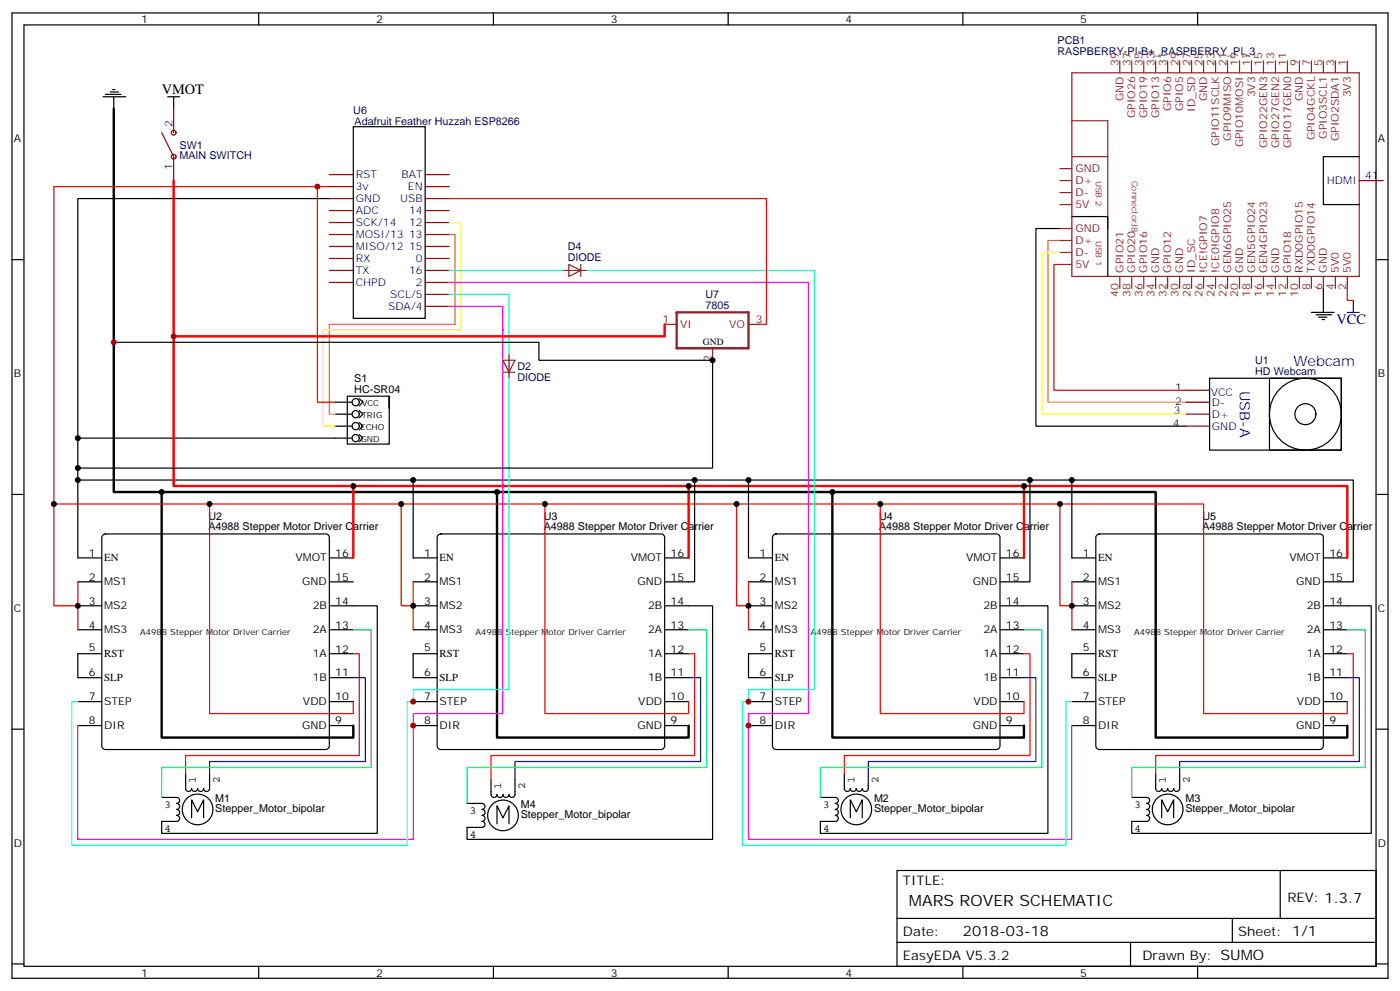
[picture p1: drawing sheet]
<svg xmlns="http://www.w3.org/2000/svg" width="412mm" height="292mm" viewBox="0 0 412 292" stroke-linecap="round" stroke-linejoin="round" font-family="sans-serif">
<g fill="none" stroke="#000" stroke-width=".35">
<path d="M3.5 3.8h405.4v284.3h-405.4zM7.1 7.3h398.2v277.3h-398.2zM76.2 3.8v3.5M145.3 3.8v3.5M214.5 3.8v3.5M283.6 3.8v3.5M352.8 3.8v3.5M3.5 76.5h3.6M405.3 76.5h3.6M3.5 145.6h3.6M405.3 145.6h3.6M3.5 214.8h3.6"/>
<path d="M405.3 214.8h3.6M47.6 234.9h4.4a.88 .88 0 0 1 .9 .9 .88 .88 0 0 1-.9 .8 .88 .88 0 0 1 .9 .9 .88 .88 0 0 1-.9 .9 .88 .88 0 0 1 .9 .9 .88 .88 0 0 1-.9 .9 .88 .88 0 0 1 .9 .9 .88 .88 0 0 1-.9 .8h-4.4M54.7 227.8v4.4a.88 .88 0 0 0 .9 .9 .88 .88 0 0 0 .8-.9 .88 .88 0 0 0 .9 .9 .88 .88 0 0 0 .9-.9 .88 .88 0 0 0 .9 .9 .88 .88 0 0 0 .9-.9 .88 .88 0 0 0 .9 .9 .88 .88 0 0 0 .8-.9v-4.4M62.7 238.4a4.5 4.5 0 0 0-6.5-4.1 4.5 4.5 0 0 0-.8 7.7 4.5 4.5 0 0 0 7.2-2.6l.1-.8M137.6 236.6h4.4a.88 .88 0 0 1 .9 .9 .88 .88 0 0 1-.9 .9 .88 .88 0 0 1 .9 .9 .88 .88 0 0 1-.9 .9 .88 .88 0 0 1 .9 .9 .88 .88 0 0 1-.9 .8 .88 .88 0 0 1 .9 .9 .88 .88 0 0 1-.9 .9h-4.4M144.6 229.6v4.4a.88 .88 0 0 0 .9 .9 .88 .88 0 0 0 .9-.9 .88 .88 0 0 0 .9 .9 .88 .88 0 0 0 .9-.9 .88 .88 0 0 0 .8 .9 .88 .88 0 0 0 .9-.9 .88 .88 0 0 0 .9 .9 .88 .88 0 0 0 .9-.9v-4.4M241.7 234.9h4.4a.88 .88 0 0 1 .8 .9 .88 .88 0 0 1-.8 .8 .88 .88 0 0 1 .8 .9 .88 .88 0 0 1-.8 .9 .88 .88 0 0 1 .8 .9 .88 .88 0 0 1-.8 .9 .88 .88 0 0 1 .8 .9 .88 .88 0 0 1-.8 .8h-4.4M248.7 227.8v4.4a.88 .88 0 0 0 .9 .9 .88 .88 0 0 0 .9-.9 .88 .88 0 0 0 .9 .9 .88 .88 0 0 0 .8-.9 .88 .88 0 0 0 .9 .9 .88 .88 0 0 0 .9-.9 .88 .88 0 0 0 .9 .9 .88 .88 0 0 0 .9-.9v-4.4M256.8 238.4a4.5 4.5 0 0 0-6.5-4.1 4.5 4.5 0 0 0-.9 7.7 4.5 4.5 0 0 0 7.2-2.6l.1-.8M333.4 234.9h4.4a.88 .88 0 0 1 .9 .9 .88 .88 0 0 1-.9 .8 .88 .88 0 0 1 .9 .9 .88 .88 0 0 1-.9 .9 .88 .88 0 0 1 .9 .9 .88 .88 0 0 1-.9 .9 .88 .88 0 0 1 .9 .9 .88 .88 0 0 1-.9 .8h-4.4M340.4 227.8v4.4a.88 .88 0 0 0 .9 .9 .88 .88 0 0 0 .9-.9 .88 .88 0 0 0 .9 .9 .88 .88 0 0 0 .9-.9 .88 .88 0 0 0 .8 .9 .88 .88 0 0 0 .9-.9 .88 .88 0 0 0 .9 .9 .88 .88 0 0 0 .9-.9v-4.4M348.5 238.4a4.5 4.5 0 0 0-6.5-4.1 4.5 4.5 0 0 0-.8 7.7 4.5 4.5 0 0 0 7.2-2.6l.1-.8"/>
<path d="M56.4 240.9v-5.3l1.8 3.5 1.8-3.5v5.3M146.4 242.6v-5.3l1.8 3.6 1.7-3.6v5.3M152.7 240.2a4.5 4.5 0 0 0-6.5-4.1 4.5 4.5 0 0 0-.8 7.6 4.5 4.5 0 0 0 7.2-2.5l.1-.8M250.5 240.9v-5.3l1.7 3.5 1.8-3.5v5.3M264.2 256.4h141.1v28.2h-141.1zM342.2 240.9v-5.3l1.8 3.5 1.7-3.5v5.3M377.1 256.4v14.1M264.2 270.5h141.1M264.2 277.6h141.1M333 277.6v7M363 270.5v7.1M3.5 283.9h3.6"/>
<path d="M76.2 284.6v3.5M145.3 284.6v3.5M214.5 284.6v3.5M283.6 284.6v3.5M352.8 284.6v3.5M405.3 283.9h3.6"/>
</g>
<path d="M30.2 157.7l.8-.4h65l.6 .2 .4 .8v61.4l-.2 .6-.8 .5h-65l-.6-.3-.4-.8v-61.4z" fill="#fff" stroke="#000" stroke-width=".35"/>
<g fill="none" stroke="#000" stroke-width=".35">
<path d="M22.9 164.3h7.1M22.9 171.4h7.1M22.9 178.4h7.1M97 164.3h7.1M97 171.4h7.1M97 178.4h7.1M22.9 185.5h7.1M22.9 192.5h7.1M22.9 199.6h7.1M97 185.5h7.1M97 192.5h7.1M97 199.6h7.1"/>
<path d="M22.9 206.7h7.1M22.9 213.7h7.1M97 206.7h7.1M97 213.7h7.1"/>
</g>
<path d="M129 157.7l.8-.4h64.9l.7 .2 .4 .8v61.4l-.2 .6-.9 .5h-64.9l-.6-.3-.4-.8v-61.4z" fill="#fff" stroke="#000" stroke-width=".35"/>
<g fill="none" stroke="#000" stroke-width=".35">
<path d="M121.7 164.3h7.1M121.7 171.4h7.1M121.7 178.4h7.1M195.8 164.3h7M195.8 171.4h7M195.8 178.4h7M121.7 185.5h7.1M121.7 192.5h7.1M121.7 199.6h7.1M195.8 185.5h7M195.8 192.5h7M195.8 199.6h7"/>
<path d="M121.7 206.7h7.1M121.7 213.7h7.1M195.8 206.7h7M195.8 213.7h7"/>
</g>
<path d="M227.8 157.7l.8-.4h64.9l.6 .2 .5 .8v61.4l-.3 .6-.8 .5h-64.9l-.6-.3-.5-.8v-61.4z" fill="#fff" stroke="#000" stroke-width=".35"/>
<g fill="none" stroke="#000" stroke-width=".35">
<path d="M220.5 164.3h7M220.5 171.4h7M220.5 178.4h7M294.6 164.3h7M294.6 171.4h7M294.6 178.4h7M220.5 185.5h7M220.5 192.5h7M220.5 199.6h7M294.6 185.5h7M294.6 192.5h7M294.6 199.6h7"/>
<path d="M220.5 206.7h7M220.5 213.7h7M294.6 206.7h7M294.6 213.7h7"/>
</g>
<path d="M323 157.7l.8-.4h65l.6 .2 .4 .8v61.4l-.2 .6-.8 .5h-65l-.6-.3-.4-.8v-61.4z" fill="#fff" stroke="#000" stroke-width=".35"/>
<g fill="none" stroke="#000" stroke-width=".35">
<path d="M30.3 28.5h6.7M31 27.8h4.6M32.5 27.1h2.4M33.2 26.4h.7M33.5 28.5v3.5M49.4 28.5h3.5M51.2 28.5v3.5M104.1 37.3h21.1v56.5h-21.1zM97 58.5h-74.1v82.9M400.4 46.1h-10.6v14.2h10.6M312.2 67.3h-7v58.2h44M315.7 63.8h10.6v17.6"/>
<path d="M386.3 92h6.7M387.7 92.7h4.6M388.4 93.4h2.5M389.5 94.1h.7M389.8 84.9v7.1M33.5 100.8h125.2v5.3h51.2v31.8h-187M98.8 118.5h4.9M105.8 117.4l1.1 1.1-1.1 1M114.7 116.7v14.1h-12.4v-14.1h12.4v3.5M356.3 111.4h38.8v21.2h-38.8zM373.9 111.4h21.2v21.2h-21.2zM22.9 129h80.8"/>
<path d="M98.8 125.5h4.9M98.8 122h4.9M105.8 128l1.1 1-1.1 1.1M105.8 124.5l1.1 1-1.1 1.1M105.8 120.9l1.1 1.1-1.1 1M121.7 141.4v22.9M204.6 141.4h98.8v30h-1.8M220.5 141.4v22.9M303.4 141.4h95.2v30h-8.8M315.7 141.4v22.9h7.1M22.9 164.3v-22.9h181.7v30h-1.8M104.1 178.4h7v67.1h-63.5v-3.6"/>
<path d="M202.8 178.4h7.1v68.8h-72.3v-3.5M301.6 178.4h7.1v67.1h-67v-3.6M315.7 171.4h7.1M315.7 178.4h7.1M389.8 178.4h14.1v67.1h-70.5v-3.6M389.8 164.3h7.1M22.9 192.5v7.1M121.7 192.5v7.1M220.5 192.5v7.1M315.7 185.5h7.1M322.8 192.5h-7.1v7.1h7.1M389.8 185.5h7.1"/>
<path d="M389.8 192.5h7.1M389.8 199.6h7.1M315.7 206.7h7.1M315.7 213.7h7.1M389.8 206.7h7.1M389.8 213.7h7.1"/>
<circle cx="104.8" cy="118.5" r="1.06"/>
<circle cx="104.8" cy="129" r="1.06"/>
<circle cx="104.8" cy="125.5" r="1.06"/>
<circle cx="104.8" cy="122" r="1.06"/>
<circle cx="384.5" cy="122" r="10.6"/>
<circle cx="384.5" cy="122" r="3.1"/>
</g>
<path d="M51.2 53.2v90h52.9v21.1M195.8 95.5v3.6h-144.6M104.1 143.2h98.7v21.1M202.8 143.2h98.8v21.1M301.6 143.2h95.3v21.1" fill="none" stroke="#f00" stroke-width=".71"/>
<g fill="none" stroke="#f00" stroke-width=".35">
<path d="M93.5 55v63.5h5.3M97 55h-81.1v93.4M132.3 58.5h93.5v37h-1.8M312.2 77.9h-1.8v37h38.8M396.9 84.9v3.6h1.7M61.7 148.4v61.8h42.4v-3.5M118.2 148.4v30h3.5M160.5 148.4v61.8h42.3v-3.5M217 148.4v30h3.5M259.3 148.4v61.8h42.3v-3.5M312.2 148.4v30h3.5M22.9 171.4v14.1"/>
<path d="M22.9 178.4h-7v-30h338.6v61.8h42.4v-3.5M121.7 171.4v14.1M220.5 171.4v14.1M315.7 171.4v14.1M104.1 192.5h1.7v30h-51.1v5.3M202.8 192.5h1.8v30h-60v7.1M301.6 192.5h1.8v30h-54.7v5.3M396.9 192.5h1.7v30h-58.2v5.3"/>
</g>
<path d="M396.9 92h3.5M398.6 88.5v3.5M104.1 199.6h3.5v24.7h-45.9v3.5M202.8 199.6h3.6v24.7h-54.7v5.3M301.6 199.6h3.6v24.7h-49.4v3.5M396.9 199.6h3.5v24.7h-52.9v3.5" fill="none" stroke="#00f" stroke-width=".35"/>
<path d="M104.1 185.5h5.3v40.6h-61.8v8.8M202.8 185.5h5.3v40.6h-70.5v10.5M301.6 185.5h5.3v40.6h-65.2v8.8M396.9 185.5h5.3v40.6h-68.8v8.8" fill="none" stroke="#0f0" stroke-width=".35"/>
<path d="M33.5 32v112.9h14.1v72.3h56.5v-3.5M47.6 144.9h98.8v72.3h56.4v-3.5M146.4 144.9h98.8v72.3h56.4v-3.5M245.2 144.9h95.2v72.3h56.5v-3.5" fill="none" stroke="#000" stroke-width=".71"/>
<g fill="none" stroke="#870000" stroke-width=".35">
<path d="M47.6 39.1l3.6 7v7.1M51.2 32v7.1M97 51.4h7.1M97 55h7.1M97 58.5h7.1M125.2 51.4h7.1M125.2 55h7.1M125.2 58.5h7.1M400.4 53.2h7.1M97 62h7.1M97 65.5h7.1M97 69.1h7.1"/>
<path d="M97 72.6h7.1M97 76.1h7.1M97 79.7h7.1M125.2 62h7.1M125.2 65.5h7.1M125.2 69.1h7.1M125.2 72.6h7.1M125.2 76.1h7.1M125.2 79.7h7.1M97 83.2h7.1M125.2 83.2h7.1M125.2 86.7h7.1"/>
<path d="M125.2 90.2h7.1M349.2 114.9h7.1M349.2 118.5h7.1M349.2 122h7.1M349.2 125.5h7.1"/>
<circle cx="51.2" cy="39.1" r=".71"/>
<circle cx="51.2" cy="46.1" r=".71"/>
</g>
<path d="M132.3 69.1h1.8v26.4h-37.1v26.5h1.8M312.2 70.8h-3.5v47.7h40.5" fill="none" stroke="#f90" stroke-width=".35"/>
<path d="M132.3 65.5h3.5v31.8h-40.6v28.2h3.6M312.2 74.4h-5.3v47.6h42.3" fill="none" stroke="#ff0" stroke-width=".35"/>
<path d="M132.3 90.2h15.9v120h-26.5v37h-98.8v-33.5M132.3 83.2h105.8v127h-17.6v37h95.2v-33.5" fill="none" stroke="#f0f" stroke-width=".35"/>
<g fill="none" stroke="#8c2424" stroke-width=".35">
<path d="M329.8 17.9v3.5M333.4 17.9v3.5M336.9 17.9v3.5M340.4 17.9v3.5M344 17.9v3.5M347.5 17.9v3.5M351 17.9v3.5M354.5 17.9v3.5M358.1 17.9v3.5M361.6 17.9v3.5M365.1 17.9v3.5M368.7 17.9v3.5"/>
<path d="M372.2 17.9v3.5M375.7 17.9v3.5M379.2 17.9v3.5M382.8 17.9v3.5M386.3 17.9v3.5M389.8 17.9v3.5M393.3 17.9v3.5M396.9 17.9v3.5M315.7 21.4h84.7v60h-84.7zM315.7 35.6h10.6v31.7M312.2 49.7h3.5M312.2 56.7h3.5"/>
<path d="M312.2 53.2h3.5M315.7 46.1h10.6M165.8 79.7h7.1M167.6 77.9l3.5 1.8-3.5 1.7zM171.1 77.9v3.5M312.2 67.3h3.5M312.2 77.9h3.5M312.2 74.4h3.5M312.2 70.8h3.5M312.2 60.3h3.5M195.8 95.5h3.5M220.5 95.5h3.5"/>
<path d="M329.8 81.4v3.5M333.4 81.4v3.5M336.9 81.4v3.5M340.4 81.4v3.5M344 81.4v3.5M347.5 81.4v3.5M351 81.4v3.5M354.5 81.4v3.5M358.1 81.4v3.5M361.6 81.4v3.5M365.1 81.4v3.5M368.7 81.4v3.5"/>
<path d="M372.2 81.4v3.5M375.7 81.4v3.5M379.2 81.4v3.5M382.8 81.4v3.5M386.3 81.4v3.5M389.8 81.4v3.5M393.3 81.4v3.5M396.9 81.4v3.5M148.2 106.1h3.5l-1.8 3.5zM148.2 109.6h3.5M149.9 104.4v7M209.9 102.6v3.5"/>
</g>
<path d="M132.3 79.7h33.5M172.9 79.7h67v123.4h-19.4v3.6h-1.8v42.3h95.3v-42.3h1.7M132.3 86.7h17.6v17.7M149.9 111.4v91.7h-28.2v3.6h-1.8v42.3h-98.7v-42.3h1.7" fill="none" stroke="#0ff" stroke-width=".35"/>
<path d="M199.3 92h21.2v10.6h-21.2z" fill="none" stroke="#8c2424" stroke-width=".71"/>
<g fill="#000">
<circle cx="209.9" cy="106.1" r=".88"/>
<circle cx="22.9" cy="137.9" r=".88"/>
</g>
<circle cx="51.2" cy="99.1" r=".88" fill="#c00"/>
<g fill="#000">
<circle cx="22.9" cy="129" r=".88"/>
<circle cx="15.9" cy="148.4" r=".88"/>
<circle cx="22.9" cy="141.4" r=".88"/>
<circle cx="47.6" cy="144.9" r=".88"/>
<circle cx="61.7" cy="148.4" r=".88"/>
<circle cx="104.1" cy="143.2" r=".88"/>
<circle cx="118.2" cy="148.4" r=".88"/>
<circle cx="121.7" cy="141.4" r=".88"/>
<circle cx="146.4" cy="144.9" r=".88"/>
<circle cx="160.5" cy="148.4" r=".88"/>
<circle cx="202.8" cy="143.2" r=".88"/>
<circle cx="204.6" cy="141.4" r=".88"/>
<circle cx="217" cy="148.4" r=".88"/>
<circle cx="220.5" cy="141.4" r=".88"/>
<circle cx="245.2" cy="144.9" r=".88"/>
<circle cx="259.3" cy="148.4" r=".88"/>
<circle cx="301.6" cy="143.2" r=".88"/>
<circle cx="303.4" cy="141.4" r=".88"/>
<circle cx="312.2" cy="148.4" r=".88"/>
<circle cx="315.7" cy="141.4" r=".88"/>
<circle cx="22.9" cy="178.4" r=".88"/>
<circle cx="121.7" cy="178.4" r=".88"/>
<circle cx="220.5" cy="178.4" r=".88"/>
<circle cx="315.7" cy="178.4" r=".88"/>
</g>
<g fill="#c00">
<circle cx="121.7" cy="206.7" r=".88"/>
<circle cx="121.7" cy="213.7" r=".88"/>
<circle cx="220.5" cy="206.7" r=".88"/>
<circle cx="220.5" cy="213.7" r=".88"/>
<circle cx="93.5" cy="55" r=".88"/>
<circle cx="33.5" cy="100.8" r=".88"/>
</g>
<text font-size="4.6" x="267.8" y="267">MARS ROVER SCHEMATIC</text>
<g font-size="4.2">
<text x="47.6" y="27.8">VMOT</text>
<text x="283.6" y="275.8">2018-03-18</text>
</g>
<text font-size="4.2" fill="#000080" x="393.7" y="95.5">VCC</text>
<g font-size="4.2" fill="#00f">
<text x="381" y="107.9">Webcam</text>
<text x="365.2" y="115.1" transform="rotate(90 365.2 115.1)">USB-A</text>
</g>
<g font-size="3.9">
<text x="266" y="260.6">TITLE:</text>
<text x="379.2" y="265.6">REV: 1.3.7</text>
<text x="266" y="275.8">Date:</text>
<text x="364.8" y="275.8">Sheet: 1/1</text>
<text x="266" y="282.9">EasyEDA V5.3.2</text>
<text x="336.5" y="282.9">Drawn By: SUMO</text>
</g>
<g font-size="3.2">
<text x="41.6" y="6.8">1</text>
<text x="110.8" y="6.8">2</text>
<text x="179.9" y="6.8">3</text>
<text x="249.1" y="6.8">4</text>
<text x="318.2" y="6.8">5</text>
<text x="4.1" y="41.9">A</text>
<text x="405.9" y="41.9">A</text>
<text x="4.1" y="111.1">B</text>
<text x="104.4" y="112.4">S1</text>
<text x="405.9" y="111.1">B</text>
<text x="104.4" y="115.6">HC-SR04</text>
<text x="61.4" y="153.3">U2</text>
<text x="160.2" y="153.3">U3</text>
<text x="258.9" y="153.3">U4</text>
<text x="354.2" y="153.3">U5</text>
<text x="61.4" y="156.2">A4988 Stepper Motor Driver Carrier</text>
<text x="160.2" y="156.2">A4988 Stepper Motor Driver Carrier</text>
<text x="258.9" y="156.2">A4988 Stepper Motor Driver Carrier</text>
<text x="354.2" y="156.2">A4988 Stepper Motor Driver Carrier</text>
<text x="26.2" y="164">1</text>
<text x="30.7" y="165.4">EN</text>
<text x="87" y="165.4">VMOT</text>
<text x="98.8" y="164">16</text>
<text x="125" y="164">1</text>
<text x="129.5" y="165.4">EN</text>
<text x="185.8" y="165.4">VMOT</text>
<text x="197.6" y="164">16</text>
<text x="223.8" y="164">1</text>
<text x="228.2" y="165.4">EN</text>
<text x="284.6" y="165.4">VMOT</text>
<text x="296.3" y="164">16</text>
<text x="319" y="164">1</text>
<text x="323.5" y="165.4">EN</text>
<text x="379.8" y="165.4">VMOT</text>
<text x="391.6" y="164">16</text>
<text x="26.2" y="171">2</text>
<text x="30.7" y="172.4">MS1</text>
<text x="89" y="172.4">GND</text>
<text x="98.8" y="171">15</text>
<text x="125" y="171">2</text>
<text x="129.5" y="172.4">MS1</text>
<text x="187.8" y="172.4">GND</text>
<text x="197.6" y="171">15</text>
<text x="223.8" y="171">2</text>
<text x="228.2" y="172.4">MS1</text>
<text x="286.6" y="172.4">GND</text>
<text x="296.3" y="171">15</text>
<text x="319" y="171">2</text>
<text x="323.5" y="172.4">MS1</text>
<text x="381.8" y="172.4">GND</text>
<text x="391.6" y="171">15</text>
<text x="26.2" y="178.1">3</text>
<text x="30.7" y="179.5">MS2</text>
<text x="92.1" y="179.5">2B</text>
<text x="98.8" y="178.1">14</text>
<text x="125" y="178.1">3</text>
<text x="129.5" y="179.5">MS2</text>
<text x="190.9" y="179.5">2B</text>
<text x="197.6" y="178.1">14</text>
<text x="223.8" y="178.1">3</text>
<text x="228.2" y="179.5">MS2</text>
<text x="289.7" y="179.5">2B</text>
<text x="296.3" y="178.1">14</text>
<text x="319" y="178.1">3</text>
<text x="323.5" y="179.5">MS2</text>
<text x="384.9" y="179.5">2B</text>
<text x="391.6" y="178.1">14</text>
<text x="4.1" y="180.2">C</text>
<text x="26.2" y="185.1">4</text>
<text x="98.8" y="185.1">13</text>
<text x="125" y="185.1">4</text>
<text x="197.6" y="185.1">13</text>
<text x="223.8" y="185.1">4</text>
<text x="296.3" y="185.1">13</text>
<text x="319" y="185.1">4</text>
<text x="391.6" y="185.1">13</text>
<text x="405.9" y="180.2">C</text>
<text x="26.2" y="191.7">5</text>
<text x="30.7" y="186.5">MS3</text>
<text x="92.1" y="186.5">2A</text>
<text x="125" y="191.7">5</text>
<text x="129.5" y="186.5">MS3</text>
<text x="190.9" y="186.5">2A</text>
<text x="223.8" y="191.7">5</text>
<text x="228.2" y="186.5">MS3</text>
<text x="289.7" y="186.5">2A</text>
<text x="319" y="191.7">5</text>
<text x="323.5" y="186.5">MS3</text>
<text x="384.9" y="186.5">2A</text>
<text x="30.7" y="193.6">RST</text>
<text x="92.1" y="193.6">1A</text>
<text x="98.8" y="192.2">12</text>
<text x="129.5" y="193.6">RST</text>
<text x="190.9" y="193.6">1A</text>
<text x="197.6" y="192.2">12</text>
<text x="228.2" y="193.6">RST</text>
<text x="289.7" y="193.6">1A</text>
<text x="296.3" y="192.2">12</text>
<text x="323.5" y="193.6">RST</text>
<text x="384.9" y="193.6">1A</text>
<text x="391.6" y="192.2">12</text>
<text x="26.2" y="199.2">6</text>
<text x="30.7" y="200.7">SLP</text>
<text x="92.1" y="200.7">1B</text>
<text x="98.8" y="199.2">11</text>
<text x="125" y="199.2">6</text>
<text x="129.5" y="200.7">SLP</text>
<text x="190.9" y="200.7">1B</text>
<text x="197.6" y="199.2">11</text>
<text x="223.8" y="199.2">6</text>
<text x="228.2" y="200.7">SLP</text>
<text x="289.7" y="200.7">1B</text>
<text x="296.3" y="199.2">11</text>
<text x="319" y="199.2">6</text>
<text x="323.5" y="200.7">SLP</text>
<text x="384.9" y="200.7">1B</text>
<text x="391.6" y="199.2">11</text>
<text x="26.2" y="206.3">7</text>
<text x="30.7" y="207.7">STEP</text>
<text x="89.2" y="207.7">VDD</text>
<text x="98.8" y="206.3">10</text>
<text x="125" y="206.3">7</text>
<text x="129.5" y="207.7">STEP</text>
<text x="188" y="207.7">VDD</text>
<text x="197.6" y="206.3">10</text>
<text x="223.8" y="206.3">7</text>
<text x="228.2" y="207.7">STEP</text>
<text x="286.8" y="207.7">VDD</text>
<text x="296.3" y="206.3">10</text>
<text x="319" y="206.3">7</text>
<text x="323.5" y="207.7">STEP</text>
<text x="382.1" y="207.7">VDD</text>
<text x="391.6" y="206.3">10</text>
<text x="26.2" y="213.4">8</text>
<text x="30.7" y="214.8">DIR</text>
<text x="89" y="214.8">GND</text>
<text x="98.8" y="213.4">9</text>
<text x="125" y="213.4">8</text>
<text x="129.5" y="214.8">DIR</text>
<text x="187.8" y="214.8">GND</text>
<text x="197.6" y="213.4">9</text>
<text x="223.8" y="213.4">8</text>
<text x="228.2" y="214.8">DIR</text>
<text x="286.6" y="214.8">GND</text>
<text x="296.3" y="213.4">9</text>
<text x="319" y="213.4">8</text>
<text x="323.5" y="214.8">DIR</text>
<text x="381.8" y="214.8">GND</text>
<text x="391.6" y="213.4">9</text>
<text x="57.7" y="230.5" transform="rotate(-90 57.7 230.5)">1</text>
<text x="64.7" y="230.5" transform="rotate(-90 64.7 230.5)">2</text>
<text x="147.6" y="232.3" transform="rotate(-90 147.6 232.3)">1</text>
<text x="154.7" y="232.3" transform="rotate(-90 154.7 232.3)">2</text>
<text x="251.7" y="230.5" transform="rotate(-90 251.7 230.5)">1</text>
<text x="258.8" y="230.5" transform="rotate(-90 258.8 230.5)">2</text>
<text x="343.4" y="230.5" transform="rotate(-90 343.4 230.5)">1</text>
<text x="350.5" y="230.5" transform="rotate(-90 350.5 230.5)">2</text>
<text x="48.4" y="237.9">3</text>
<text x="63.4" y="239.3">Stepper_Motor_bipolar</text>
<text x="63.4" y="236.1">M1</text>
<text x="138.4" y="239.6">3</text>
<text x="153.4" y="237.8">M4</text>
<text x="242.5" y="237.9">3</text>
<text x="257.5" y="239.3">Stepper_Motor_bipolar</text>
<text x="257.5" y="236.1">M2</text>
<text x="334.2" y="237.9">3</text>
<text x="349.2" y="239.3">Stepper_Motor_bipolar</text>
<text x="349.2" y="236.1">M3</text>
<text x="48.4" y="244.9">4</text>
<text x="153.4" y="241">Stepper_Motor_bipolar</text>
<text x="242.5" y="244.9">4</text>
<text x="334.2" y="244.9">4</text>
<text x="4.1" y="249.3">D</text>
<text x="138.4" y="246.7">4</text>
<text x="405.9" y="249.3">D</text>
<text x="41.6" y="287.6">1</text>
<text x="110.8" y="287.6">2</text>
<text x="179.9" y="287.6">3</text>
<text x="249.1" y="287.6">4</text>
<text x="318.2" y="287.6">5</text>
</g>
<g font-size="3.2" fill="#000080">
<text x="311.5" y="16.2">RASPBERRY-PI-B+_RASPBERRY_PI_3</text>
<text x="311.5" y="13">PCB1</text>
<text x="104.1" y="33.6">U6</text>
<text x="104.5" y="36.8">Adafruit Feather Huzzah ESP8266</text>
<text x="52.9" y="47">MAIN SWITCH</text>
<text x="52.9" y="43.8">SW1</text>
<text x="167.2" y="76.8">DIODE</text>
<text x="167.2" y="73.6">D4</text>
<text x="207.8" y="87.8">U7</text>
<text x="207.8" y="90.9">7805</text>
<text x="369.7" y="107.2">U1</text>
<text x="152.4" y="112.2">DIODE</text>
<text x="152.4" y="109">D2</text>
<text x="369.7" y="110.3">HD Webcam</text>
</g>
<g font-size="3.2" fill="#8d2323">
<text x="329.5" y="19.3" transform="rotate(-90 329.5 19.3)">39</text>
<text x="333" y="19.3" transform="rotate(-90 333 19.3)">37</text>
<text x="336.5" y="19.3" transform="rotate(-90 336.5 19.3)">35</text>
<text x="340.1" y="19.3" transform="rotate(-90 340.1 19.3)">33</text>
<text x="343.6" y="19.3" transform="rotate(-90 343.6 19.3)">31</text>
<text x="347.1" y="19.3" transform="rotate(-90 347.1 19.3)">29</text>
<text x="350.7" y="19.3" transform="rotate(-90 350.7 19.3)">27</text>
<text x="354.2" y="19.3" transform="rotate(-90 354.2 19.3)">25</text>
<text x="357.7" y="19.3" transform="rotate(-90 357.7 19.3)">23</text>
<text x="361.2" y="19.3" transform="rotate(-90 361.2 19.3)">21</text>
<text x="364.8" y="19.3" transform="rotate(-90 364.8 19.3)">19</text>
<text x="368.3" y="19.3" transform="rotate(-90 368.3 19.3)">17</text>
<text x="371.8" y="19.3" transform="rotate(-90 371.8 19.3)">15</text>
<text x="375.4" y="19.3" transform="rotate(-90 375.4 19.3)">13</text>
<text x="378.9" y="19.3" transform="rotate(-90 378.9 19.3)">11</text>
<text x="382.4" y="19.3" transform="rotate(-90 382.4 19.3)">9</text>
<text x="385.9" y="19.3" transform="rotate(-90 385.9 19.3)">7</text>
<text x="389.5" y="19.3" transform="rotate(-90 389.5 19.3)">5</text>
<text x="393" y="19.3" transform="rotate(-90 393 19.3)">3</text>
<text x="396.5" y="19.3" transform="rotate(-90 396.5 19.3)">1</text>
<text x="330.9" y="29.8" transform="rotate(-90 330.9 29.8)">GND</text>
<text x="355.6" y="29.8" transform="rotate(-90 355.6 29.8)">GND</text>
<text x="369.7" y="28.7" transform="rotate(-90 369.7 28.7)">3V3</text>
<text x="383.8" y="29.8" transform="rotate(-90 383.8 29.8)">GND</text>
<text x="397.9" y="28.7" transform="rotate(-90 397.9 28.7)">3V3</text>
<text x="334.4" y="34.7" transform="rotate(-90 334.4 34.7)">GPIO26</text>
<text x="338" y="34.7" transform="rotate(-90 338 34.7)">GPIO19</text>
<text x="341.5" y="34.7" transform="rotate(-90 341.5 34.7)">GPIO13</text>
<text x="345" y="32.7" transform="rotate(-90 345 32.7)">GPIO6</text>
<text x="348.5" y="32.7" transform="rotate(-90 348.5 32.7)">GPIO5</text>
<text x="352.1" y="32.9" transform="rotate(-90 352.1 32.9)">ID_SD</text>
<text x="362.7" y="41.4" transform="rotate(-90 362.7 41.4)">GPIO9MISO</text>
<text x="387.3" y="41.4" transform="rotate(-90 387.3 41.4)">GPIO4GCKL</text>
<text x="390.9" y="40.9" transform="rotate(-90 390.9 40.9)">GPIO3SCL1</text>
<text x="394.4" y="41.5" transform="rotate(-90 394.4 41.5)">GPIO2SDA1</text>
<text x="359.1" y="43.1" transform="rotate(-90 359.1 43.1)">GPIO11SCLK</text>
<text x="366.2" y="43.4" transform="rotate(-90 366.2 43.4)">GPIO10MOSI</text>
<text x="373.2" y="43.6" transform="rotate(-90 373.2 43.6)">GPIO22GEN3</text>
<text x="376.8" y="43.6" transform="rotate(-90 376.8 43.6)">GPIO27GEN2</text>
<text x="380.3" y="43.6" transform="rotate(-90 380.3 43.6)">GPIO17GEN0</text>
<text x="316.8" y="50.7">GND</text>
<text x="316.8" y="57.8">D-</text>
<text x="316.8" y="54.3">D+</text>
<text x="316.8" y="61.3">5V</text>
<text x="316.8" y="68.4">GND</text>
<text x="316.8" y="71.9">D+</text>
<text x="316.8" y="75.4">D-</text>
<text x="316.8" y="79">5V</text>
<text x="330.9" y="80.4" transform="rotate(-90 330.9 80.4)">GPIO21</text>
<text x="334.4" y="80.4" transform="rotate(-90 334.4 80.4)">GPIO20</text>
<text x="338" y="80.4" transform="rotate(-90 338 80.4)">GPIO16</text>
<text x="341.5" y="80.4" transform="rotate(-90 341.5 80.4)">GND</text>
<text x="345" y="80.4" transform="rotate(-90 345 80.4)">GPIO12</text>
<text x="348.5" y="80.4" transform="rotate(-90 348.5 80.4)">GND</text>
<text x="352.1" y="80.4" transform="rotate(-90 352.1 80.4)">ID_SC</text>
<text x="355.6" y="80.4" transform="rotate(-90 355.6 80.4)">!CE!GPIO7</text>
<text x="359.1" y="80.4" transform="rotate(-90 359.1 80.4)">!CE0!GPIO8</text>
<text x="362.7" y="80.4" transform="rotate(-90 362.7 80.4)">GEN6GPIO25</text>
<text x="366.2" y="80.4" transform="rotate(-90 366.2 80.4)">GND</text>
<text x="369.7" y="80.4" transform="rotate(-90 369.7 80.4)">GEN5GPIO24</text>
<text x="373.2" y="80.4" transform="rotate(-90 373.2 80.4)">GEN4GPIO23</text>
<text x="376.8" y="80.4" transform="rotate(-90 376.8 80.4)">GND</text>
<text x="380.3" y="80.4" transform="rotate(-90 380.3 80.4)">GPIO18</text>
<text x="383.8" y="80.4" transform="rotate(-90 383.8 80.4)">RXD0GPIO15</text>
<text x="387.3" y="80.4" transform="rotate(-90 387.3 80.4)">TXD0GPIO14</text>
<text x="390.9" y="80.4" transform="rotate(-90 390.9 80.4)">GND</text>
<text x="394.4" y="80.4" transform="rotate(-90 394.4 80.4)">5V0</text>
<text x="397.9" y="80.4" transform="rotate(-90 397.9 80.4)">5V0</text>
<text x="329.5" y="87.6" transform="rotate(-90 329.5 87.6)">40</text>
<text x="333" y="87.6" transform="rotate(-90 333 87.6)">38</text>
<text x="336.5" y="87.6" transform="rotate(-90 336.5 87.6)">36</text>
<text x="340.1" y="87.6" transform="rotate(-90 340.1 87.6)">34</text>
<text x="343.6" y="87.6" transform="rotate(-90 343.6 87.6)">32</text>
<text x="347.1" y="87.6" transform="rotate(-90 347.1 87.6)">30</text>
<text x="350.7" y="87.6" transform="rotate(-90 350.7 87.6)">28</text>
<text x="354.2" y="87.6" transform="rotate(-90 354.2 87.6)">26</text>
<text x="357.7" y="87.6" transform="rotate(-90 357.7 87.6)">24</text>
<text x="361.2" y="87.6" transform="rotate(-90 361.2 87.6)">22</text>
<text x="364.8" y="87.6" transform="rotate(-90 364.8 87.6)">20</text>
<text x="368.3" y="87.6" transform="rotate(-90 368.3 87.6)">18</text>
<text x="371.8" y="87.6" transform="rotate(-90 371.8 87.6)">16</text>
<text x="375.4" y="87.6" transform="rotate(-90 375.4 87.6)">14</text>
<text x="378.9" y="87.6" transform="rotate(-90 378.9 87.6)">12</text>
<text x="382.4" y="87.6" transform="rotate(-90 382.4 87.6)">10</text>
<text x="385.9" y="85.6" transform="rotate(-90 385.9 85.6)">8</text>
<text x="389.5" y="85.6" transform="rotate(-90 389.5 85.6)">6</text>
<text x="393" y="85.6" transform="rotate(-90 393 85.6)">4</text>
<text x="396.5" y="85.6" transform="rotate(-90 396.5 85.6)">2</text>
<text x="195.2" y="95.2">1</text>
<text x="222.6" y="95.2">3</text>
<text x="200.4" y="96.6">VI</text>
<text x="214.8" y="96.6">VO</text>
<text x="209.5" y="106.7" transform="rotate(-90 209.5 106.7)">2</text>
</g>
<g font-size="3.2" fill="#00f">
<text x="50.8" y="37.3" transform="rotate(-90 50.8 37.3)">2</text>
<text x="50.8" y="49.9" transform="rotate(-90 50.8 49.9)">1</text>
<text x="104.8" y="52.5">RST</text>
<text x="118.2" y="52.5">BAT</text>
<text x="402.2" y="52.8">41</text>
<text x="104.8" y="56">3v</text>
<text x="104.8" y="59.5">GND</text>
<text x="117.9" y="59.5">USB</text>
<text x="120.1" y="56">EN</text>
<text x="390.9" y="54.3">HDMI</text>
<text x="104.8" y="63.1">ADC</text>
<text x="120.5" y="63.1">14</text>
<text x="104.8" y="66.6">SCK/14</text>
<text x="104.8" y="70.1">MOSI/13</text>
<text x="120.5" y="66.6">12</text>
<text x="120.5" y="70.1">13</text>
<text x="104.8" y="73.7">MISO/12</text>
<text x="104.8" y="77.2">RX</text>
<text x="120.5" y="73.7">15</text>
<text x="122.5" y="77.2">0</text>
<text x="104.8" y="80.7">TX</text>
<text x="120.5" y="80.7">16</text>
<text x="104.8" y="84.2">CHPD</text>
<text x="114.9" y="87.8">SCL/5</text>
<text x="122.5" y="84.2">2</text>
<text x="114.3" y="91.3">SDA/4</text>
<text x="346.2" y="115.3">1</text>
<text x="346.2" y="119.2">2</text>
<text x="356.7" y="116.7">VCC</text>
<text x="357" y="119.5">D-</text>
<text x="345.5" y="125.9">4</text>
<text x="345.8" y="122">3</text>
<text x="357" y="123">D+</text>
<text x="357" y="126.6">GND</text>
</g>
<text font-size="2.8" x="207.1" y="101.5">GND</text>
<g font-size="2.5" fill="#8d2323">
<text x="322.8" y="53.2" transform="rotate(90 322.8 53.2)">USB 2</text>
<text x="333.4" y="53.2" transform="rotate(90 333.4 53.2)">ConnectorJ8</text>
<text x="322.8" y="70.8" transform="rotate(90 322.8 70.8)">USB 1</text>
</g>
<g font-size="2.5">
<text x="106.5" y="119.5">VCC</text>
<text x="106.5" y="123">TRIG</text>
<text x="106.2" y="130.1">GND</text>
<text x="106.2" y="126.6">ECHO</text>
<text x="41.3" y="187.1">A4988 Stepper Motor Driver Carrier</text>
<text x="140.1" y="187.1">A4988 Stepper Motor Driver Carrier</text>
<text x="238.9" y="187.1">A4988 Stepper Motor Driver Carrier</text>
<text x="334.1" y="187.1">A4988 Stepper Motor Driver Carrier</text>
</g>
</svg>
